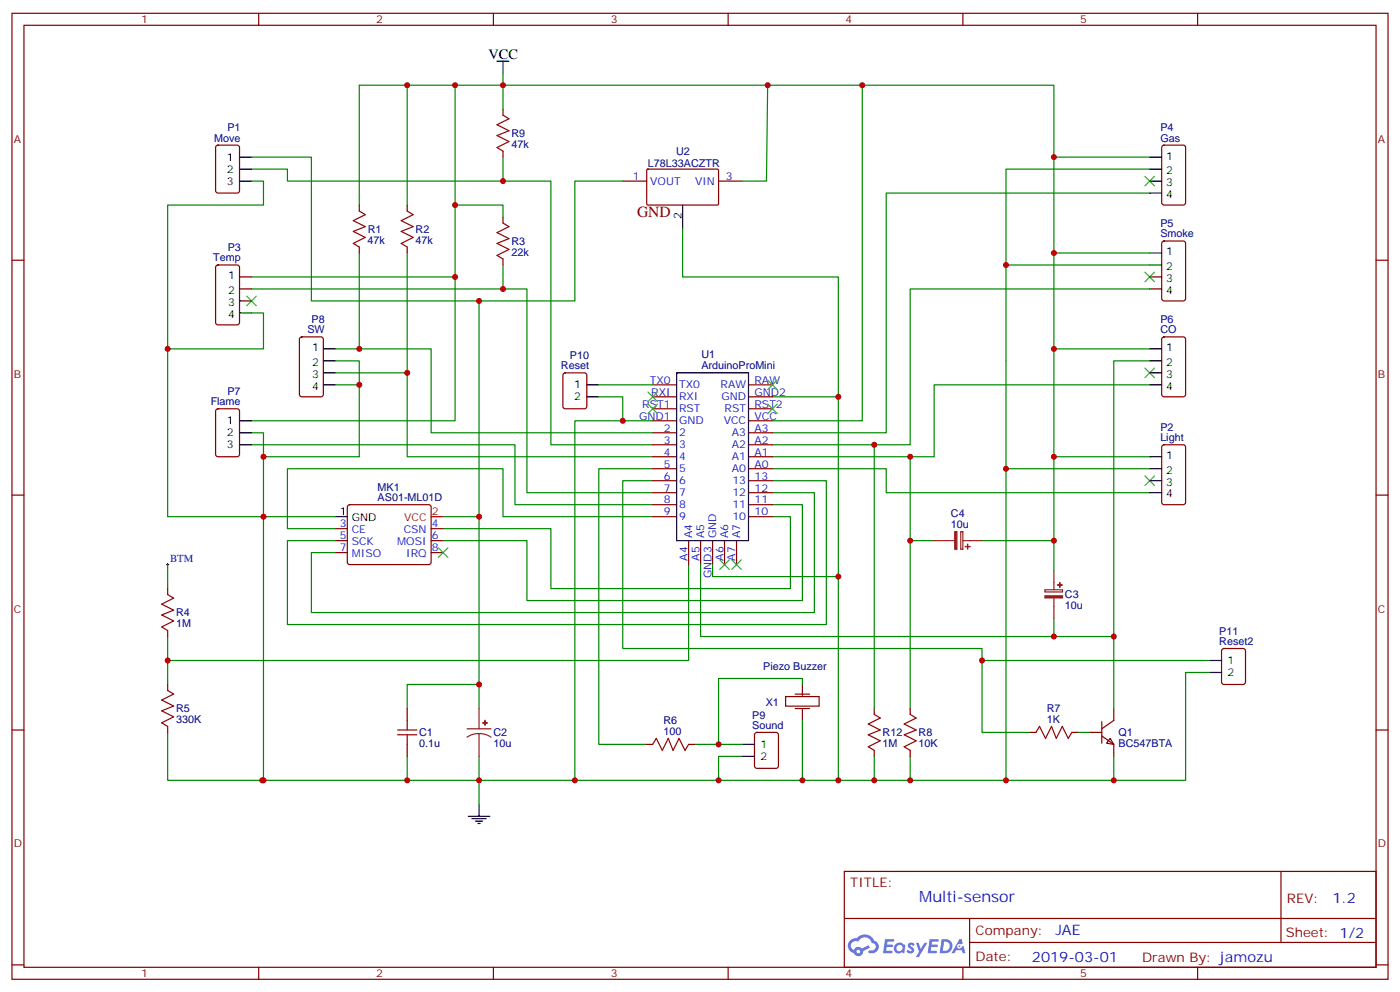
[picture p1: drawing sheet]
<svg xmlns="http://www.w3.org/2000/svg" width="412mm" height="292mm" viewBox="0 0 412 292" stroke-linecap="round" stroke-linejoin="round" font-family="sans-serif">
<g fill="none" stroke="#870000" stroke-width=".35">
<path d="M3.5 3.9h405.4v284.4h-405.4zM7.1 7.4h398.2v277.3h-398.2zM76.2 3.9v3.5M145.3 3.9v3.5M214.5 3.9v3.5M283.6 3.9v3.5M352.8 3.9v3.5M3.5 76.6h3.6M405.3 76.6h3.6M3.5 145.7h3.6M405.3 145.7h3.6M3.5 214.9h3.6"/>
<path d="M405.3 214.9h3.6M248.7 256.5h156.6v28.2h-156.6zM377.3 256.5v20.9M248.7 270.4h156.5M285.6 277.4h119.6M285.6 270.4v14.1M3.5 284h3.6M76.2 284.7v3.6M145.3 284.7v3.6M214.5 284.7v3.6M283.6 284.7v3.6M352.8 284.7v3.6"/>
<path d="M405.3 284h3.6"/>
</g>
<g fill="#5487ff">
<path d="M267.7 277.7a1.22 1.22 0 0 1 1.7 .2l-.4 .6a.47 .47 0 0 0-.3-.4 .47 .47 0 0 0-.5 .2l.1 .2a1.14 1.14 0 0 1 .8 1.8 1.14 1.14 0 0 1-1.9 0l-.2-.2 .5-.6 .7 .5a.29 .29 0 0 0 .3-.3 .29 .29 0 0 0-.2-.3 1.04 1.04 0 0 1-.6-1.7z"/>
<path d="M260.7 276.4h2.4l.3 .2-.2 .5-1.8 .1-.1 .8h1.5l.3 .4-.3 .4h-1.6l-.2 1.1h1.7l.2 .3-.2 .3-2.6 .1z"/>
<path d="M273.8 276.4h2.4l.3 .2-.1 .5-1.8 .1-.2 .8h1.6l.3 .4-.4 .4h-1.6l-.1 1.1h1.7l.2 .3-.2 .3-2.6 .1z"/>
<path d="M282.6 276.4h.7l.3 1.3-.6 .3a.69 .69 0 0 0-1 .3 .69 .69 0 0 0 .4 .9 .69 .69 0 0 0 .9-.6l.5-.2 .6 2.2h-.8l-.2-.9h-1.8l-.5 .9h-.8z"/>
<path d="M269.8 277.5h.8l.6 1.8 1.1-1.8h.9l-2.6 4.2h-.8l.9-1.5z"/>
<path d="M277.4 276.4l-.6 4.2h1.3a2.11 2.11 0 0 0 2.5-2.1 2.11 2.11 0 0 0-2.5-2.1zM278.1 277.2a1.39 1.39 0 0 1 1.7 1.4 1.39 1.39 0 0 1-1.8 1.3h-.3z"/>
<path d="M263.7 278.1a1.54 1.54 0 0 0-.1 2.1 1.54 1.54 0 0 0 2.2 .1l.6 .3 .3-2.3-.2-.3h-.4a1.49 1.49 0 0 0-2.4 .1zM264 279.1a.94 .94 0 0 1 1.8 0 .94 .94 0 0 1-1.8 0z"/>
<path d="M250.4 276.8a2.18 2.18 0 0 0 1.1 3.7 1.44 1.44 0 0 0 1.6 .9 1.44 1.44 0 0 0 1.2-1.4l2-1-.5-.8-1.9 1a1.47 1.47 0 0 0-2.4 .4 1.39 1.39 0 0 1-.7-1.9 1.39 1.39 0 0 1 2-.5 2.12 2.12 0 0 1 2.2-1.3 2.12 2.12 0 0 1 1.9 1.7 1.14 1.14 0 0 1 1.1 1.4 1.14 1.14 0 0 1-1.7 .7 .43 .43 0 0 0-.5 .4 .43 .43 0 0 0 .4 .5 1.98 1.98 0 0 0 2.5-1.2 1.98 1.98 0 0 0-1.2-2.6 3.1 3.1 0 0 0-5.3-.6l-.9 .1zM252.3 280.1a.55 .55 0 0 1 1.1 0 .55 .55 0 0 1-1.1 0z"/>
<circle cx="282.6" cy="278.5" r=".26"/>
</g>
<g fill="none" stroke="#870000" stroke-width=".35">
<path d="M148.2 32.1v1.8M63.7 42.9l.5-.2h5.6l.7 .5 .1 12.9-.5 .7h-5.9l-.6-.4-.1-13zM148.2 44.5v1.7M183.4 53.3h7.1M190.6 50l.3-.2h20.6l.2 .3-.1 10.1-.3 .2-20.6-.1-.2-.3zM211.7 53.3h7M342.4 42.9l.5-.2h5.6l.7 .5v16.5l-.4 .6-5.9 .1-.7-.5v-16.5zM63.7 78.2l.5-.2h5.6l.7 .4 .1 16.5-.5 .7h-5.9l-.6-.4-.1-16.5zM105.8 60.4v1.7M105.8 72.7v1.8M119.9 60.4v1.7M119.9 72.7v1.8"/>
<path d="M148.2 63.9v1.8M148.2 76.2v1.8M342.4 71.2l.5-.3h5.6l.7 .5v16.5l-.4 .6-5.9 .1-.7-.5v-16.5zM88.4 99.4l.5-.2h5.6l.7 .4v16.5l-.4 .6-5.9 .1-.7-.5v-16.4zM342.4 99.4l.5-.2h5.6l.7 .4v16.5l-.4 .6-5.9 .1-.7-.5v-16.4zM166 110l.5-.3h5.7l.6 .5 .1 9.4-.5 .7h-5.9l-.6-.4-.1-9.4zM192.3 116.8h7M192.3 113.3h7M220.5 116.8h7M220.5 113.3h7M63.7 120.5l.5-.2h5.6l.7 .5 .1 12.9-.5 .7h-5.9l-.6-.4-.1-13zM192.3 123.9h7"/>
<path d="M192.3 127.4h7M192.3 130.9h7M192.3 134.4h7M192.3 138h7M192.3 120.3h7M220.5 123.9h7M220.5 127.4h7M220.5 130.9h7M220.5 134.4h7M220.5 138h7M220.5 120.3h7M342.4 131.1l.5-.2h5.6l.7 .4v16.5l-.4 .7-5.9 .1-.7-.5v-16.5z"/>
<path d="M98.8 155.6h3.5M98.8 159.1h3.5M102.5 148.8l.5-.2h23.3l.5 .2 .2 .5-.1 16.5-.6 .4-23.6-.1-.4-.6v-16.2zM127 155.6h3.5M127 159.1h3.5M192.3 141.5h7M192.3 145h7M192.3 148.6h7M192.3 152.1h7M202.8 159.1v7.1M206.4 159.1v7.1M209.9 159.1v7.1"/>
<path d="M213.4 159.1v7.1M217 159.1v7.1M220.5 141.5h7M220.5 145h7M220.5 148.6h7M220.5 152.1h7M49.4 173.2v1.8M98.8 162.7h3.5M127 162.7h3.5M49.4 185.6v1.8M360.1 191.1l.4-.2h5.7l.6 .4 .1 9.5-.5 .6-5.9 .1-.6-.5-.1-9.4zM49.4 201.5v1.7"/>
<path d="M49.4 213.8v1.8M119.9 208.5v3.6M119.9 219.1v3.5M190.5 219.1h1.8M202.8 219.1h1.8M222.5 215.8l.5-.2h5.6l.7 .4v9.5l-.5 .6-5.8 .1-.7-.5-.1-9.4zM257.5 208.5v1.8M268.1 208.5v1.8M303.4 215.6h1.8M315.7 215.6h1.8M321 215.6h3.6M324.6 216.6l3.5 2.5v3.5"/>
<path d="M324.6 212.4v6.4M327 217.3l1.1 1.8-2.1-.3zM328.1 208.5v3.6l-3.5 2.4M257.5 220.9v1.7M268.1 220.9v1.7"/>
</g>
<g fill="none" stroke="#000" stroke-width=".35">
<path d="M146.4 18h3.5M148.2 18v3.6M70.6 53.3h3.5M70.6 46.2h3.5M70.6 49.8h3.5M338.7 53.3h3.5M338.7 46.2h3.5M338.7 49.8h3.5M338.7 56.8h3.5M201.1 60.4v7M338.7 74.5h3.5M338.7 78h3.5"/>
<path d="M70.6 81.5h3.5M70.6 85.1h3.5M70.6 88.6h3.5M70.6 92.1h3.5M338.7 81.5h3.5M338.7 85.1h3.5M95.2 113.3h3.6M95.2 102.7h3.6M95.2 106.2h3.6M95.2 109.7h3.6M172.9 113.3h3.5M172.9 116.8h3.5"/>
<path d="M199.3 109.7h21.2v49.4h-21.2zM338.7 113.3h3.5M338.7 102.7h3.5M338.7 106.2h3.5M338.7 109.7h3.5M70.6 130.9h3.5M70.6 123.9h3.5M70.6 127.4h3.5M338.7 134.4h3.5M338.7 138h3.5M98.8 152.1h3.5M338.7 141.5h3.5"/>
<path d="M338.7 145h3.5M356.3 194.4h3.5M356.3 197.9h3.5M218.7 219.1h3.5M141.1 236.7v3.6M218.7 222.6h3.5M137.9 240.3h6.4M139 241h4.2M140.1 241.7h2.1M140.8 242.4h.7"/>
</g>
<path d="M127 152.1h3.5" fill="none" stroke="#f00" stroke-width=".35"/>
<g fill="none" stroke="#008700" stroke-width=".35">
<path d="M119.9 25.1h14.2v56.4h-60M134.1 25.1h14.1v7M148.2 21.6v3.5h162.2v21.1h28.3M226.1 25.1l-.3 28.2h-7.1M254 25.1v98.8h-26.5M74.1 49.8h10.6v3.5h63.5M74.1 53.3h3.5v7.1h-28.2v42.3M74.1 46.2h17.6v42.4h49.4M148.2 46.2v7.1h14.1v77.6h30M183.4 53.3h-14.1v35.3h-28.2v63.5M310.4 46.2v28.3h28.3M338.7 49.8h-42.4v88.2h42.4"/>
<path d="M338.7 56.8h-77.6v70.6h-33.6M105.8 60.4v-35.3h14.1v35.3M105.8 74.5v28.2h-7M119.9 74.5v35.2h-21.1M134.1 60.4h14.1v3.5M148.2 78v7.1h7v59.9h37.1M201.1 67.4v14.1h45.8v35.3M296.3 78h42.4M310.4 74.5v59.9h28.3M74.1 92.1h3.5v10.6h-28.2v49.4h28.2v-17.7M74.1 85.1h74.1M134.1 81.5v42.4h-60"/>
<path d="M338.7 85.1h-70.6v45.8h-40.6M98.8 106.2h7v7.1h-7M105.8 113.3v21.1h-28.2v-7h-3.5M105.8 102.7h21.2v24.7h65.3M119.9 109.7v24.7h72.4M176.4 116.8h7v7.1h8.9M176.4 113.3h15.9M227.5 116.8h19.4v112.9h-35.2v-7.1h7M310.4 102.7h28.3M338.7 113.3h-63.5v21.1h-47.7M338.7 106.2h-10.6v81.2M74.1 130.9h77.6v17.7h40.6"/>
<path d="M183.4 123.9h-14.1v105.8M192.3 138h-15.9v81.1h14.1M227.5 138h33.6v7h77.6M257.5 130.9v77.6M268.1 134.4v74.1M296.3 138v91.7h31.8v-7.1M310.4 134.4v24.7h-21.1M98.8 152.1h-21.2v77.6h-28.2v-14.1M130.5 152.1h10.6v56.4M192.3 152.1h-44.1v-14.1h-63.5v17.6h14.1M192.3 141.5h-8.9v49.4h105.9v24.7h14.1M227.5 152.1h5.3v21.1h-70.5v-17.6h-31.8"/>
<path d="M227.5 148.6h8.9v28.2h-81.2v-17.7h-24.7M227.5 145h12.4v35.3h-148.2v-17.6h7.1M227.5 141.5h15.9v42.3h-158.7v-24.7h14.1M268.1 159.1h7.1M310.4 159.1v8.9M49.4 166.2v7M202.8 166.2v28.2h-153.4M206.4 166.2v21.2h104M209.9 166.2v3.5h37M49.4 187.4v14.1M289.3 194.4h67M310.4 182.1v5.3h17.7v21.1"/>
<path d="M356.3 197.9h-7.1v31.8h-21.1M141.1 201.5h-21.2v7M204.6 219.1h14.1M236.4 201.5v-1.8h-24.7v19.4M236.4 212.1v17.6M317.5 215.6h3.5M77.3 229.7h134.4M119.9 222.6v7.1M141.1 222.6v14.1M257.5 222.6v7.1M268.1 222.6v7.1h-21.2M268.1 229.7h28.2"/>
</g>
<g fill="none" stroke="#3c3" stroke-width=".35">
<path d="M337.3 51.9l2.8 2.8M340.1 51.9l-2.8 2.8M72.7 87.2l2.8 2.8M75.5 87.2l-2.8 2.8M337.3 80.1l2.8 2.8M340.1 80.1l-2.8 2.8M190.9 118.9l2.8 2.8M190.9 115.4l2.8 2.8M193.7 118.9l-2.8 2.8M193.7 115.4l-2.8 2.8M226.1 118.9l2.9 2.8M226.1 111.9l2.9 2.8"/>
<path d="M229 118.9l-2.9 2.8M229 111.9l-2.9 2.8M337.3 108.3l2.8 2.9M340.1 108.3l-2.8 2.9M337.3 140.1l2.8 2.8M340.1 140.1l-2.8 2.8M129.1 161.3l2.8 2.8M131.9 161.3l-2.8 2.8M212 164.8l2.8 2.8M214.8 164.8l-2.8 2.8M215.5 164.8l2.9 2.8M218.4 164.8l-2.9 2.8"/>
</g>
<path d="M49 166.2h.7M49.4 165.8v.7" fill="none" stroke="#000" stroke-width=".29"/>
<path d="M275.2 159.1h6M283 156.5h.6v5.2h-.6zM283.6 159.1h5.7M307.8 173.6h5.2v.6h-5.2zM310.4 168v5.6M310.4 176.1v6M137.6 214.5h7M141.1 215.9l-1.8 .3-1.7 .8M141.1 215.9l1.9 .3 1.6 .8M141.1 208.5v6M141.1 215.9v6.7" fill="none" stroke="#8c2424" stroke-width=".35"/>
<g fill="#8c2424" stroke="#8c2424" stroke-width=".35">
<path d="M142.2 212.8h1.4z"/>
<path d="M142.8 212.1l.1 1.4z"/>
<path d="M307.8 175.4h5.2v.6h-5.2z"/>
<path d="M311.5 172.2h1.4z"/>
<path d="M312.2 171.5v1.4z"/>
<path d="M281.2 156.5h.7v5.2h-.7z"/>
<path d="M285 160.2v1.4z"/>
<path d="M284.3 160.9h1.5z"/>
</g>
<g fill="none" stroke="#a10000" stroke-width=".35">
<path d="M148.2 33.9l1.7 1.1-3.5 1.7 3.5 1.8-3.5 1.4 3.5 1.8-3.5 1.7 1.8 1.1M105.8 62.1l1.8 1.1-3.5 1.7 3.5 1.8-3.5 1.4 3.5 1.8-3.5 1.7 1.7 1.1M119.9 62.1l1.8 1.1-3.5 1.7 3.5 1.8-3.5 1.4 3.5 1.8-3.5 1.7 1.7 1.1M148.2 65.7l1.7 1-3.5 1.8 3.5 1.7-3.5 1.4 3.5 1.8-3.5 1.8 1.8 1M49.4 175l1.8 1.1-3.6 1.7 3.6 1.8-3.6 1.4 3.6 1.8-3.6 1.7 1.8 1.1M49.4 203.2l1.8 1.1-3.6 1.8 3.6 1.7-3.6 1.4 3.6 1.8-3.6 1.8 1.8 1M117.1 214.9h5.7M117.1 216.3h5.7M119.9 212.1v2.8M119.9 216.3v2.8M192.3 219.1l1-1.8 1.8 3.6 1.7-3.6 1.5 3.6 1.7-3.6 1.8 3.6 1-1.8M257.5 210.3l1.8 1-3.5 1.8 3.5 1.8-3.5 1.4 3.5 1.8-3.5 1.7 1.7 1.1"/>
<path d="M268.1 210.3l1.8 1-3.6 1.8 3.6 1.8-3.6 1.4 3.6 1.8-3.6 1.7 1.8 1.1M305.2 215.6l1-1.8 1.8 3.5 1.7-3.5 1.4 3.5 1.8-3.5 1.8 3.5 1-1.7"/>
</g>
<path d="M231.4 205h9.9v2.9h-9.9zM234.2 208.6h4.3M234.2 204.3h4.3M236.4 201.5v3.2M236.4 208.8v3.3" fill="none" stroke="#850000" stroke-width=".35"/>
<g fill="#c00">
<circle cx="49.4" cy="102.7" r=".88"/>
<circle cx="183.4" cy="123.9" r=".88"/>
<circle cx="169.3" cy="229.7" r=".88"/>
<circle cx="211.7" cy="229.7" r=".88"/>
<circle cx="310.4" cy="159.1" r=".88"/>
<circle cx="296.3" cy="229.7" r=".88"/>
<circle cx="246.9" cy="229.7" r=".88"/>
<circle cx="141.1" cy="152.1" r=".88"/>
<circle cx="134.1" cy="60.4" r=".88"/>
<circle cx="134.1" cy="81.5" r=".88"/>
<circle cx="105.8" cy="113.3" r=".88"/>
<circle cx="310.4" cy="187.4" r=".88"/>
<circle cx="296.3" cy="78" r=".88"/>
<circle cx="268.1" cy="159.1" r=".88"/>
<circle cx="310.4" cy="46.2" r=".88"/>
<circle cx="310.4" cy="74.5" r=".88"/>
<circle cx="310.4" cy="134.4" r=".88"/>
<circle cx="296.3" cy="138" r=".88"/>
<circle cx="119.9" cy="109.7" r=".88"/>
<circle cx="105.8" cy="102.7" r=".88"/>
<circle cx="268.1" cy="134.4" r=".88"/>
<circle cx="310.4" cy="102.7" r=".88"/>
<circle cx="148.2" cy="53.3" r=".88"/>
<circle cx="246.9" cy="116.8" r=".88"/>
<circle cx="141.1" cy="229.7" r=".88"/>
<circle cx="119.9" cy="229.7" r=".88"/>
<circle cx="77.6" cy="134.4" r=".88"/>
<circle cx="77.6" cy="229.7" r=".88"/>
<circle cx="77.6" cy="152.1" r=".88"/>
<circle cx="77.3" cy="229.7" r=".88"/>
<circle cx="226.1" cy="25.1" r=".88"/>
<circle cx="254" cy="25.1" r=".88"/>
<circle cx="148.2" cy="25.1" r=".88"/>
<circle cx="119.9" cy="25.1" r=".88"/>
<circle cx="134.1" cy="25.1" r=".88"/>
<circle cx="246.9" cy="169.7" r=".88"/>
<circle cx="49.4" cy="194.4" r=".88"/>
<circle cx="141.1" cy="201.5" r=".88"/>
<circle cx="289.3" cy="194.4" r=".88"/>
<circle cx="268.1" cy="229.7" r=".88"/>
<circle cx="328.1" cy="187.4" r=".88"/>
<circle cx="328.1" cy="229.7" r=".88"/>
<circle cx="141.1" cy="88.6" r=".88"/>
<circle cx="236.4" cy="229.7" r=".88"/>
<circle cx="211.7" cy="219.1" r=".88"/>
<circle cx="257.5" cy="130.9" r=".88"/>
<circle cx="257.5" cy="229.7" r=".88"/>
<circle cx="148.2" cy="85.1" r=".88"/>
</g>
<text font-size="4.6" fill="#800" x="187.6" y="63.9">GND</text>
<text font-size="4.6" fill="#00f" x="270.8" y="265.5">Multi-sensor</text>
<text font-size="4.2" x="143.9" y="17.3">VCC</text>
<g font-size="4.2" fill="#00f">
<text x="392.5" y="265.8">1.2</text>
<text x="310.9" y="275.3">JAE</text>
<text x="304" y="283.1">2019-03-01</text>
</g>
<g font-size="3.9" fill="#800">
<text x="250.5" y="261.1">TITLE:</text>
<text x="379.1" y="265.8">REV:</text>
<text x="287.4" y="275.3">Company:</text>
<text x="378.7" y="275.9">Sheet: 1/2</text>
<text x="287.4" y="283">Date:</text>
<text x="336.4" y="283.1">Drawn By: jamozu</text>
</g>
<g font-size="3.2" fill="#800">
<text x="41.6" y="6.9">1</text>
<text x="110.8" y="6.9">2</text>
<text x="179.9" y="6.9">3</text>
<text x="249.1" y="6.9">4</text>
<text x="318.2" y="6.9">5</text>
<text x="4.1" y="42">A</text>
<text x="405.9" y="42">A</text>
<text x="4.1" y="111.2">B</text>
<text x="405.9" y="111.2">B</text>
<text x="4.1" y="180.3">C</text>
<text x="405.9" y="180.3">C</text>
<text x="4.1" y="249.4">D</text>
<text x="405.9" y="249.4">D</text>
<text x="41.6" y="287.7">1</text>
<text x="110.8" y="287.7">2</text>
<text x="179.9" y="287.7">3</text>
<text x="249.1" y="287.7">4</text>
<text x="318.2" y="287.7">5</text>
</g>
<g font-size="3.2" fill="#000080">
<text x="63.1" y="41.7">Move</text>
<text x="67" y="38.6">P1</text>
<text x="150.6" y="40.3">R9</text>
<text x="341.8" y="41.7">Gas</text>
<text x="341.8" y="38.6">P4</text>
<text x="150.6" y="43.5">47k</text>
<text x="199.1" y="45.5">U2</text>
<text x="190.9" y="49.2">L78L33ACZTR</text>
<text x="108.3" y="71.7">47k</text>
<text x="108.3" y="68.5">R1</text>
<text x="122.4" y="71.7">47k</text>
<text x="122.4" y="68.5">R2</text>
<text x="341.8" y="69.9">Smoke</text>
<text x="341.8" y="66.9">P5</text>
<text x="62.8" y="76.9">Temp</text>
<text x="67.1" y="73.9">P3</text>
<text x="150.6" y="75.2">22k</text>
<text x="150.6" y="72.1">R3</text>
<text x="91.8" y="95.1">P8</text>
<text x="341.8" y="95.1">P6</text>
<text x="90.5" y="98.1">SW</text>
<text x="341.8" y="98.1">CO</text>
<text x="167.9" y="105.7">P10</text>
<text x="206.6" y="105.4">U1</text>
<text x="165.2" y="108.7">Reset</text>
<text x="206.6" y="108.5">ArduinoProMini</text>
<text x="62.1" y="119.3">Flame</text>
<text x="67" y="116.2">P7</text>
<text x="341.8" y="129.9">Light</text>
<text x="341.8" y="126.8">P2</text>
<text x="111.2" y="147.5">AS01-ML01D</text>
<text x="111.2" y="144.6">MK1</text>
<text x="280.1" y="155.4">10u</text>
<text x="280.1" y="152.3">C4</text>
<text x="313.7" y="179.4">10u</text>
<text x="313.7" y="176.2">C3</text>
<text x="51.9" y="184.6">1M</text>
<text x="51.9" y="181.4">R4</text>
<text x="359.2" y="189.8">Reset2</text>
<text x="359.2" y="186.8">P11</text>
<text x="224.8" y="197.3">Piezo Buzzer</text>
<text x="51.9" y="209.7">R5</text>
<text x="225.6" y="207.9">X1</text>
<text x="308.3" y="209.6">R7</text>
<text x="51.9" y="212.8">330K</text>
<text x="195.5" y="213.1">R6</text>
<text x="221.6" y="214.5">Sound</text>
<text x="221.6" y="211.5">P9</text>
<text x="308.3" y="212.8">1K</text>
<text x="123.5" y="219.9">0.1u</text>
<text x="123.5" y="216.7">C1</text>
<text x="145.3" y="219.9">10u</text>
<text x="145.3" y="216.7">C2</text>
<text x="195.5" y="216.3">100</text>
<text x="260" y="219.9">1M</text>
<text x="260" y="216.7">R12</text>
<text x="270.6" y="219.9">10K</text>
<text x="270.6" y="216.7">R8</text>
<text x="329.5" y="219.9">BC547BTA</text>
<text x="329.5" y="216.7">Q1</text>
</g>
<g font-size="3.2">
<text x="66.8" y="47.3">1</text>
<text x="343.5" y="47">1</text>
<text x="66.8" y="50.8">2</text>
<text x="343.5" y="51.2">2</text>
<text x="66.8" y="54.4">3</text>
<text x="343.5" y="54.7">3</text>
<text x="343.5" y="58.2">4</text>
<text x="200.7" y="64.5" transform="rotate(-90 200.7 64.5)">2</text>
<text x="343.5" y="75.2">1</text>
<text x="67.2" y="82.2">1</text>
<text x="343.5" y="79.4">2</text>
<text x="343.5" y="82.9">3</text>
<text x="67.2" y="86.5">2</text>
<text x="67.2" y="90">3</text>
<text x="343.5" y="86.5">4</text>
<text x="67.2" y="93.5">4</text>
<text x="91.9" y="103.4">1</text>
<text x="91.9" y="107.6">2</text>
<text x="343.5" y="103.4">1</text>
<text x="343.5" y="107.6">2</text>
<text x="91.9" y="111.2">3</text>
<text x="343.5" y="111.2">3</text>
<text x="91.9" y="114.7">4</text>
<text x="169.1" y="114.3">1</text>
<text x="169.1" y="117.9">2</text>
<text x="343.5" y="114.7">4</text>
<text x="66.8" y="124.9">1</text>
<text x="66.8" y="132">3</text>
<text x="66.8" y="128.4">2</text>
<text x="343.5" y="135.1">1</text>
<text x="343.5" y="139.4">2</text>
<text x="343.5" y="142.9">3</text>
<text x="343.5" y="146.4">4</text>
<text x="100.1" y="151.7">1</text>
<text x="103.6" y="153.5">GND</text>
<text x="361.6" y="195.5">1</text>
<text x="361.6" y="199">2</text>
<text x="224" y="220.2">1</text>
<text x="224" y="223.7">2</text>
</g>
<g font-size="3.2" fill="#00f">
<text x="186.4" y="53">1</text>
<text x="213.8" y="53">3</text>
<text x="191.6" y="54.4">VOUT</text>
<text x="204.7" y="54.4">VIN</text>
<text x="191.4" y="112.9">TX0</text>
<text x="222.2" y="112.9">RAW</text>
<text x="189.2" y="120">RST1</text>
<text x="191.8" y="116.5">RXI</text>
<text x="200" y="114.3">TX0</text>
<text x="200" y="117.9">RXI</text>
<text x="212.3" y="114.3">RAW</text>
<text x="212.5" y="117.9">GND</text>
<text x="222.2" y="120">RST2</text>
<text x="222.2" y="116.5">GND2</text>
<text x="188.3" y="123.5">GND1</text>
<text x="200" y="124.9">GND</text>
<text x="200" y="121.4">RST</text>
<text x="213.2" y="124.9">VCC</text>
<text x="213.4" y="121.4">RST</text>
<text x="222.2" y="123.5">VCC</text>
<text x="195.5" y="127">2</text>
<text x="195.5" y="130.6">3</text>
<text x="200" y="128.4">2</text>
<text x="200" y="132">3</text>
<text x="215.6" y="132">A2</text>
<text x="215.6" y="128.4">A3</text>
<text x="222.2" y="130.6">A2</text>
<text x="222.2" y="127">A3</text>
<text x="195.5" y="134.1">4</text>
<text x="195.5" y="137.6">5</text>
<text x="200" y="135.5">4</text>
<text x="215.6" y="135.5">A1</text>
<text x="222.2" y="137.6">A0</text>
<text x="222.2" y="134.1">A1</text>
<text x="195.5" y="141.1">6</text>
<text x="200" y="139">5</text>
<text x="200" y="142.6">6</text>
<text x="215.6" y="139">A0</text>
<text x="215.7" y="142.6">13</text>
<text x="222.2" y="141.1">13</text>
<text x="195.5" y="144.7">7</text>
<text x="195.5" y="148.2">8</text>
<text x="200" y="146.1">7</text>
<text x="200" y="149.6">8</text>
<text x="215.7" y="149.6">11</text>
<text x="215.7" y="146.1">12</text>
<text x="222.2" y="148.2">11</text>
<text x="222.2" y="144.7">12</text>
<text x="100.1" y="155.3">3</text>
<text x="127.2" y="155.3">4</text>
<text x="195.5" y="151.7">9</text>
<text x="200" y="153.1">9</text>
<text x="215.7" y="153.1">10</text>
<text x="222.2" y="151.7">10</text>
<text x="100.1" y="158.8">5</text>
<text x="103.6" y="157">CE</text>
<text x="103.6" y="160.5">SCK</text>
<text x="117" y="160.5">MOSI</text>
<text x="118.9" y="157">CSN</text>
<text x="127.2" y="158.8">6</text>
<text x="203.9" y="158.4" transform="rotate(-90 203.9 158.4)">A4</text>
<text x="207.4" y="158.4" transform="rotate(-90 207.4 158.4)">A5</text>
<text x="211" y="158.4" transform="rotate(-90 211 158.4)">GND</text>
<text x="214.5" y="158.4" transform="rotate(-90 214.5 158.4)">A6</text>
<text x="218" y="158.4" transform="rotate(-90 218 158.4)">A7</text>
<text x="50.1" y="165.3">BTM</text>
<text x="100.1" y="162.3">7</text>
<text x="103.6" y="164.1">MISO</text>
<text x="119.7" y="164.1">IRQ</text>
<text x="127.2" y="162.3">8</text>
<text x="202.5" y="165.1" transform="rotate(-90 202.5 165.1)">A4</text>
<text x="206" y="165.1" transform="rotate(-90 206 165.1)">A5</text>
<text x="213.1" y="165.1" transform="rotate(-90 213.1 165.1)">A6</text>
<text x="216.6" y="165.1" transform="rotate(-90 216.6 165.1)">A7</text>
<text x="209.5" y="170.2" transform="rotate(-90 209.5 170.2)">GND3</text>
</g>
<g font-size="3.2" fill="#f00">
<text x="119.1" y="153.5">VCC</text>
<text x="127.2" y="151.7">2</text>
</g>
</svg>
